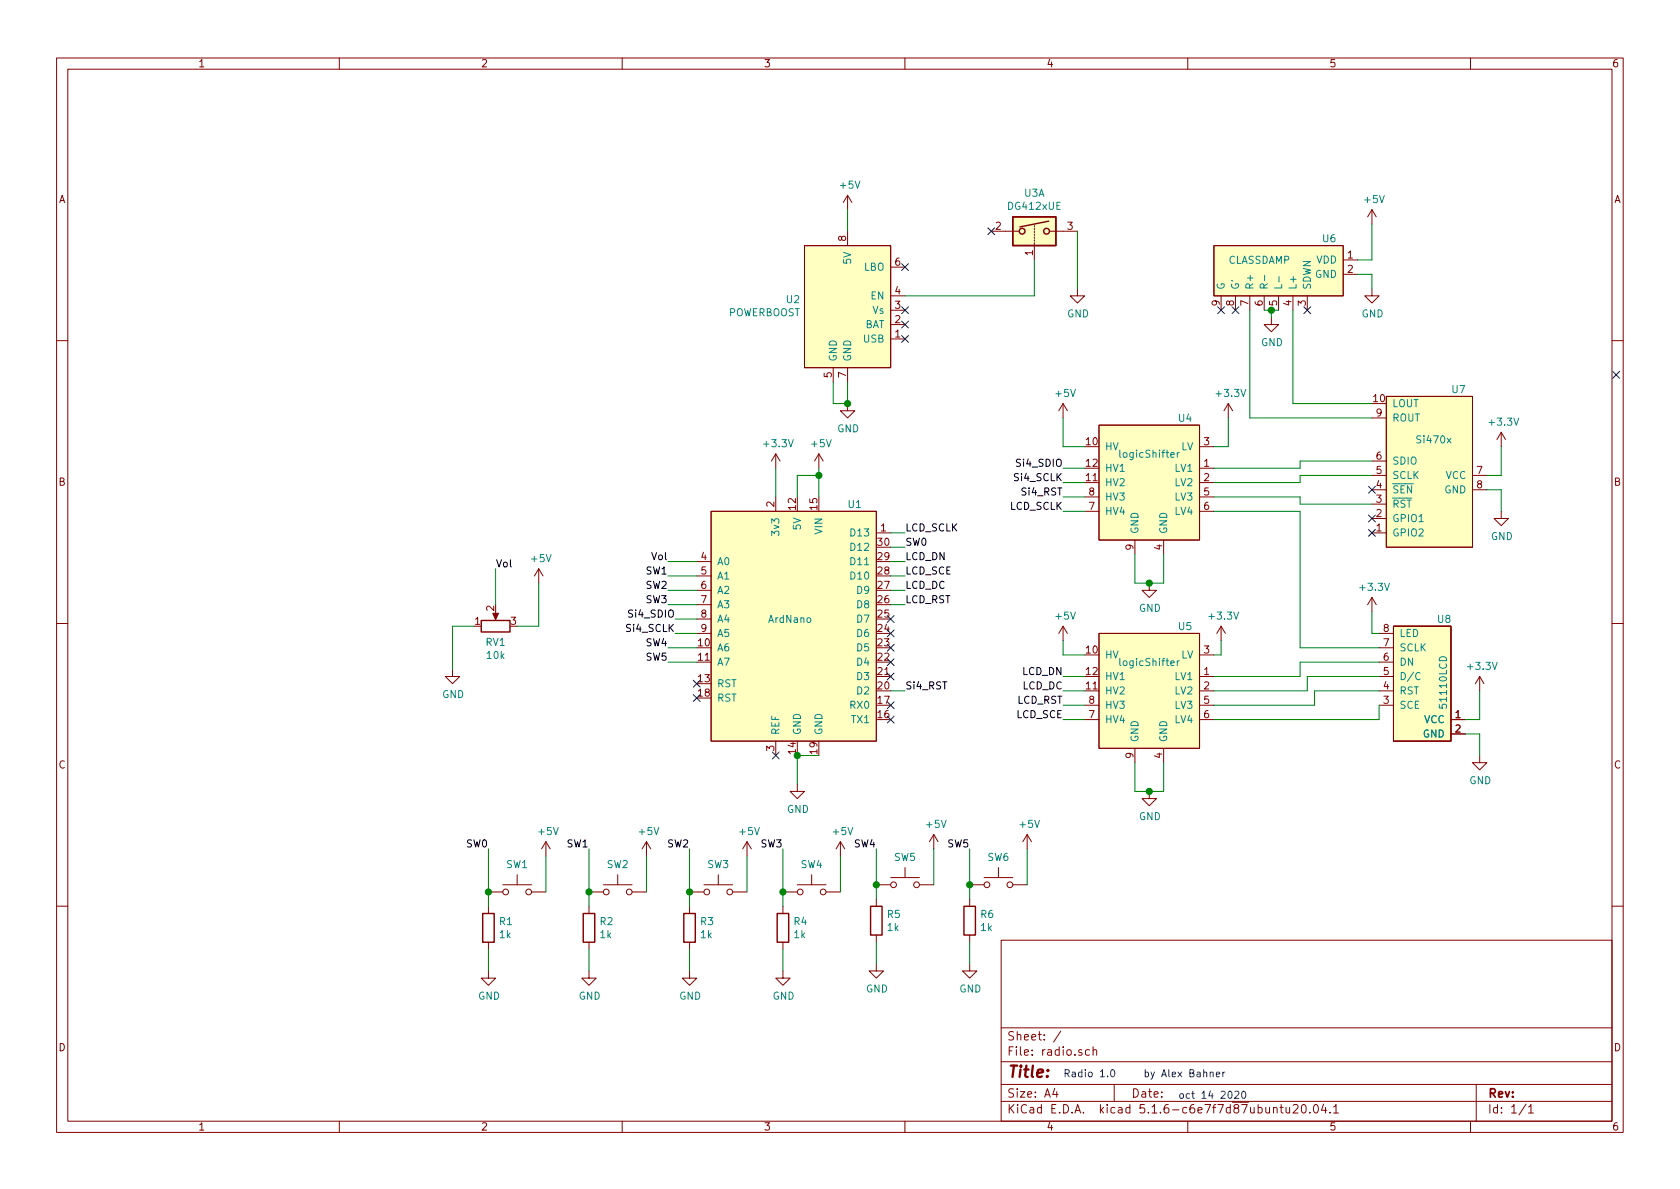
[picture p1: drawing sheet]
<svg xmlns="http://www.w3.org/2000/svg" width="297mm" height="210mm" viewBox="0 0 297 210" stroke-linecap="round" stroke-linejoin="round" font-family="sans-serif">
<g fill="none" stroke="#840000" stroke-width=".18">
<path d="M10 10.3h277v189.9h-277zM12 12.2h273v186.1h-273zM60 10.3v1.9M110 10.3v1.9M160 10.3v1.9M210 10.3v1.9M260 10.3v1.9M149.9 34.5l-.8 1.3M149.9 34.5v2.6M149.9 34.5l.7 1.3M182.9 39.9v.2M242.6 37.1l-.8 1.2"/>
<path d="M242.6 37.1v2.5M242.6 37.1l.7 1.2M142.2 43.4h15.3v21.6h-15.3zM149.9 40.9v2.5M157.5 59.9h2.5M157.5 57.4h2.5M157.5 54.9h2.5M157.5 52.3h2.5M157.5 47.2h2.5M175.3 40.9h4.8M182.9 40.4v.2M182.9 40.9v.2"/>
<path d="M182.9 41.4v.3M182.9 41.9v.3M182.9 42.4v.3M182.9 42.9v3.1M185.7 40.9h4.8M190.5 51v1.3h1.3l-1.3 1.3-1.3-1.3h1.3M214.6 43.4h22.9v8.9h-22.9zM215.9 52.3v2.6M218.4 52.3v2.6M221 52.3v2.6M223.5 52.3v2.6M224.8 56.1v1.3h1.3l-1.3 1.3-1.3-1.3h1.3"/>
<path d="M226.1 52.3v2.6M228.6 52.3v2.6M231.1 52.3v2.6M237.5 46h2.5M237.5 48.5h2.5M242.6 51v1.3h1.2l-1.2 1.3-1.3-1.3h1.3M10 60.2h2M147.3 65v2.6M149.9 71.4v1.2h1.2l-1.2 1.3-1.3-1.3h1.3M149.9 65v2.6M188 71.4v2.5M188 71.4l-.8 1.2"/>
<path d="M188 71.4l.7 1.2M194.3 75.2h17.8v20.3h-17.8zM212.1 79h2.5M217.2 71.4l-.8 1.2M217.2 71.4v2.5M217.2 71.4l.7 1.2M242.6 73.9h2.5M245.1 70.1h15.2v26.7h-15.2zM265.4 76.4l-.7 1.3M265.4 76.4v2.6M265.4 76.4l.8 1.3M285 60.2h2"/>
<path d="M123.2 99.3h2.5M125.7 90.4h29.2v40.7h-29.2zM137.2 80.3v2.5M137.2 87.9v2.5M137.2 80.3l-.8 1.2M137.2 80.3l.7 1.2M144.8 80.3l-.8 1.2M144.8 80.3v2.5M144.8 80.3l.7 1.2M154.9 94.2h2.6M191.8 87.9h2.5M191.8 90.4h2.5"/>
<path d="M200.7 95.5v2.5M205.7 95.5v2.5M212.1 82.8h2.5M212.1 85.3h2.5M212.1 87.9h2.5M212.1 90.4h2.5M242.6 94.2h2.5M242.6 91.7h2.5M242.6 89.1h2.5M242.6 86.6h2.5M242.6 84.1h2.5M242.6 81.5h2.5"/>
<path d="M260.3 86.6h2.6M260.3 84.1h2.6M265.4 90.4v1.3h1.3l-1.3 1.3-1.2-1.3h1.2M10 110.3h2M80 118.4v1.2h1.3l-1.3 1.3-1.3-1.3h1.3M87.6 108.2v1M95.2 100.6l-.7 1.2M95.2 100.6v2.5M95.2 100.6l.8 1.2M123.2 101.8h2.5M123.2 104.4h2.5M123.2 106.9h2.5"/>
<path d="M123.2 109.5h2.5M123.2 112h2.5M188 110.7l-.8 1.3M188 110.7v2.6M188 110.7l.7 1.3M194.3 112h17.8v20.3h-17.8zM203.2 103.1v1.3h1.3l-1.3 1.3-1.3-1.3h1.3M212.1 119.6h2.5M212.1 115.8h2.5M215.9 110.7v2.6M215.9 110.7l-.8 1.3M215.9 110.7l.8 1.3"/>
<path d="M242.6 105.7v2.5M242.6 105.7l-.8 1.2M242.6 105.7l.7 1.2M243.8 112h2.6M243.8 119.6h2.6M243.8 117.1h2.6M243.8 114.5h2.6M246.4 110.7h10.1v20.4h-10.1zM261.6 119.6l-.7 1.3M261.6 119.6v2.6M261.6 119.6l.8 1.3M285 110.3h2"/>
<path d="M137.2 131.1v2.5M141 138.7v1.2h1.2l-1.2 1.3-1.3-1.3h1.3M191.8 127.2h2.5M191.8 124.7h2.5M200.7 132.3v2.6M203.2 139.9v1.3h1.3l-1.3 1.3-1.3-1.3h1.3M205.7 132.3v2.6M212.1 127.2h2.5M212.1 124.7h2.5M212.1 122.2h2.5M243.8 124.7h2.6M243.8 122.2h2.6"/>
<path d="M256.5 127.2h2.6M256.5 129.8h2.6M261.6 133.6v1.3h1.3l-1.3 1.2-1.3-1.2h1.3M86.4 157.7h2.5M88.9 156.5h5.1M91.4 154.7v1.8M94 157.7h2.5M96.5 148.8l-.7 1.3M96.5 148.8v2.6M96.5 148.8l.8 1.3M104.1 157.7h2.6M106.7 156.5h5.1"/>
<path d="M109.2 154.7v1.8M111.8 157.7h2.5M114.3 148.8l-.8 1.3M114.3 148.8v2.6M114.3 148.8l.8 1.3M121.9 157.7h2.6M124.5 156.5h5M127 154.7v1.8M129.5 157.7h2.6M132.1 148.8l-.8 1.3M132.1 148.8v2.6M132.1 148.8l.7 1.3"/>
<path d="M138.4 157.7h2.6M141 156.5h5M143.5 154.7v1.8M146 157.7h2.6M148.6 148.8l-.8 1.3M148.6 148.8v2.6M148.6 148.8l.8 1.3M154.9 156.5h2.6M154.9 159v1.3M157.5 155.2h5.1M160 153.4v1.8M162.6 156.5h2.5"/>
<path d="M165.1 147.6l-.8 1.2M165.1 147.6v2.5M165.1 147.6l.8 1.2M171.4 156.5h2.6M171.4 159v1.3M174 155.2h5.1M176.5 153.4v1.8M179.1 156.5h2.5M181.6 147.6l-.8 1.2M181.6 147.6v2.5M181.6 147.6l.8 1.2M10 160.2h2"/>
<path d="M86.4 171.7v1.3h1.2l-1.2 1.2-1.3-1.2h1.3M86.4 160.3v1.2M86.4 166.6v1.3M104.1 171.7v1.3h1.3l-1.3 1.2-1.2-1.2h1.2M104.1 160.3v1.2M104.1 166.6v1.3M121.9 171.7v1.3h1.3l-1.3 1.2-1.3-1.2h1.3M121.9 160.3v1.2M121.9 166.6v1.3M138.4 171.7v1.3h1.3l-1.3 1.2-1.2-1.2h1.2M138.4 160.3v1.2M138.4 166.6v1.3"/>
<path d="M154.9 170.4v1.3h1.3l-1.3 1.3-1.2-1.3h1.2M154.9 165.3v1.3M171.4 170.4v1.3h1.3l-1.3 1.3-1.2-1.3h1.2M171.4 165.3v1.3M177 166.3h108v32h-108zM285 160.2h2M60 198.3v1.9M110 198.3v1.9M160 198.3v1.9M177 194.8h108M177 191.8h108M177 187.8h108"/>
<path d="M177 181.8h108M186.5 192.5l-.4 1h1M186.8 193v1M187.6 182.3l-1.3 2M192.6 185.7l-.4-.1-.3 .3 .1 .6 .2 .1 .4-.1M193.3 185.7l.2-.1 .3 .1 .1 .9M193.3 185.1v1.5M197 191.8v3M210 198.3v1.9M225.2 196l.2-.2 .3 .1 .1 .9M226.3 195.8h.6M226.5 195.3v1.3l.4 .2"/>
<path d="M227.4 195.8l.1 .9 .3 .1 .2-.1M228 195.8v1M228.7 195.5l.2-.2h.3l.3 .5-.9 1h.9M230.2 195.5l.4-.2a.94 .94 0 0 1 0 1.5l-.5-.3v-.6zM231.6 196.7v.1M232.4 195.4l.2-.1a.8 .8 0 0 1 .5 .8 .8 .8 0 0 1-.5 .7 1 1 0 0 1-.2-1.4zM234 195.2l-.3 1.1h.9M234.4 195.8v1M235.2 196.7v.1M235.8 195.8l.4-.5v1.5M235.8 196.8h.9M260 198.3v1.9"/>
<path d="M261 191.8v6.5M269.8 195.2l-1.2 2M270.3 195.8l.4-.5v1.5M270.3 196.8h.8"/>
<circle cx="89.4" cy="157.7" r=".51"/>
<circle cx="93.5" cy="157.7" r=".51"/>
<circle cx="107.2" cy="157.7" r=".51"/>
<circle cx="111.3" cy="157.7" r=".51"/>
<circle cx="125" cy="157.7" r=".51"/>
<circle cx="129" cy="157.7" r=".51"/>
<circle cx="141.5" cy="157.7" r=".51"/>
<circle cx="145.5" cy="157.7" r=".51"/>
<circle cx="158" cy="156.5" r=".51"/>
<circle cx="162.1" cy="156.5" r=".51"/>
<circle cx="174.5" cy="156.5" r=".51"/>
<circle cx="178.6" cy="156.5" r=".51"/>
</g>
<g fill="none" stroke="#840000" stroke-width=".25">
<path d="M179.1 38.3h7.6v5.1h-7.6zM185.4 39.1l-5.1 1M85.1 109.7h5.1v2.1h-5.1zM85.3 161.5h2.1v5.1h-2.1zM103.1 161.5h2.1v5.1h-2.1zM120.9 161.5h2v5.1h-2zM137.4 161.5h2v5.1h-2zM153.9 160.3h2.1v5h-2.1zM170.4 160.3h2.1v5h-2.1z"/>
<circle cx="180.7" cy="40.9" r=".51"/>
<circle cx="185" cy="40.9" r=".51"/>
</g>
<g fill="#ffffc2" stroke="#ffffc2" stroke-width=".18">
<path d="M125.7 90.4h29.2v40.7h-29.2z"/>
<path d="M179.1 38.3h7.6v5.1h-7.6z"/>
<path d="M245.1 70.1h15.2v26.7h-15.2z"/>
<path d="M214.6 43.4h22.9v8.9h-22.9z"/>
<path d="M142.2 43.4h15.3v21.6h-15.3z"/>
<path d="M194.3 75.2h17.8v20.3h-17.8z"/>
<path d="M246.4 110.7h10.1v20.4h-10.1z"/>
<path d="M194.3 112h17.8v20.3h-17.8z"/>
</g>
<path d="M223.6 48.7v1M226.1 48.9v1M226.6 50.3v.6h-1.3M208.2 80v.9M208.5 80l-.3 .3M208.2 116.9v.8M208.5 116.9l-.3 .2M251.1 119a.6 .6 0 0 0-.8 .5 .6 .6 0 0 0 .6 .7l.2-.1" fill="none" stroke="#008484" stroke-width=".18"/>
<path d="M87.1 108.5h1l-.5 1.1z" fill="#840000" stroke="#840000" stroke-width=".18"/>
<g fill="none" stroke="#008400" stroke-width=".18">
<path d="M149.9 37.1v3.8M242.6 39.6v6.4h-2.6M182.9 46v6.3h-22.9M190.5 40.9v10.1M221 54.9v19h21.6M223.5 54.9h2.6M224.8 54.9v1.2M228.6 54.9v16.5h14M240 48.5h2.6v2.5M147.3 67.6v3.8h2.6v-3.8M188 73.9v5.1h3.8M217.2 73.9v5.1h-2.6"/>
<path d="M265.4 79v5.1h-2.5M118.1 99.3h5.1M137.2 82.8v5.1M144.8 82.8v5.1M144.8 84.1h-3.8v3.8M157.5 96.8h2.5M157.5 99.3h2.5M157.5 94.2h2.5M188 90.4h3.8M188 82.8h3.8M188 85.3h3.8M188 87.9h3.8"/>
<path d="M200.7 98v5.1h5v-5.1M214.6 90.4h15.3v24.1h13.9M214.6 87.9h15.3v1.2h12.7M242.6 81.5h-12.7v1.3h-15.3M242.6 84.1h-12.7v1.2h-15.3M262.9 86.6h2.5v3.8M83.8 110.7h-3.8v7.7M87.6 100.6v6.3M95.2 103.1v7.6h-3.8M118.1 114.5h5.1M118.1 117.1h5.1M118.1 101.8h5.1"/>
<path d="M118.1 104.4h5.1M118.1 106.9h5.1M119.4 109.5h3.8M119.4 112h3.8M157.5 101.8h2.5M157.5 104.4h2.5M157.5 106.9h2.5M188 119.6h3.8M188 113.3v2.5h3.8M215.9 113.3v2.5h-1.3M242.6 108.2v3.8h1.2M243.8 117.1h-13.9v2.5h-15.3"/>
<path d="M243.8 119.6h-12.7v2.6h-16.5M144.8 133.6h-3.8v5.1M157.5 122.2h2.5M188 127.2h3.8M188 124.7h3.8M188 122.2h3.8M200.7 134.9v5h5v-5M243.8 124.7v2.5h-29.2M243.8 122.2h-11.4v2.5h-17.8M259.1 129.8h2.5v3.8M261.6 122.2v5h-2.5M86.4 150.1v10.2"/>
<path d="M96.5 151.4v6.3M104.1 150.1v10.2M114.3 151.4v6.3M121.9 150.1v10.2M132.1 151.4v6.3M138.4 150.1v10.2M148.6 151.4v6.3M154.9 150.1v8.9M165.1 150.1v6.4M171.4 150.1v8.9M181.6 150.1v6.4M86.4 167.9v3.8"/>
<path d="M104.1 167.9v3.8M121.9 167.9v3.8M138.4 167.9v3.8M154.9 166.6v3.8M171.4 166.6v3.8"/>
</g>
<g fill="none" stroke="#0000c2" stroke-width=".18">
<path d="M196.5 189.3l.2-.2a.67 .67 0 0 1 .4 .7 .67 .67 0 0 1-.4 .6l-.3-.2v-.3zM210.4 189.8l.5-.1 .2-.2-.1-.2-.6-.2v1.3h.5l.2-.1v-.3l-.3-.2M211.7 189.6h.5v.8M212.2 189.9h-.4l-.2 .2 .1 .3h.5M212.8 189.7l.2-.1h.3l.1 .8M212.8 189.1v1.3M214 189.7l.1-.1h.4v.8M214 189.6v.8M215.1 190l.6-.1-.1-.3h-.4l-.1 .2v.6h.5M216.2 189.6v.8M216.6 189.6l-.4 .2M218.3 193.1l.5-.1 .2 .1v.2v.2l-.7 .7h.7"/>
<path d="M219.7 193.1l.1-.1a.67 .67 0 0 1 .5 .6 .67 .67 0 0 1-.5 .6l-.2-.2-.1-.3z"/>
</g>
<g fill="#008400" stroke="#008400" stroke-width=".25">
<circle cx="154.9" cy="156.5" r=".51"/>
<circle cx="224.8" cy="54.9" r=".51"/>
<circle cx="149.9" cy="71.4" r=".51"/>
<circle cx="203.2" cy="139.9" r=".51"/>
<circle cx="203.2" cy="103.1" r=".51"/>
<circle cx="141" cy="133.6" r=".51"/>
<circle cx="144.8" cy="84.1" r=".51"/>
<circle cx="138.4" cy="157.7" r=".51"/>
<circle cx="121.9" cy="157.7" r=".51"/>
<circle cx="86.4" cy="157.7" r=".51"/>
<circle cx="171.5" cy="156.5" r=".51"/>
<circle cx="104.1" cy="157.7" r=".51"/>
</g>
<g fill="none" stroke="#000084" stroke-width=".18">
<path d="M159.4 46.6l1.2 1.2M159.4 59.3l1.2 1.2M159.4 56.8l1.2 1.2M159.4 54.2l1.2 1.3M160.6 46.6l-1.2 1.2M160.6 59.3l-1.2 1.2M160.6 56.8l-1.2 1.2M160.6 54.2l-1.2 1.3M174.7 40.3l1.2 1.2M175.9 40.3l-1.2 1.2M215.3 54.2l1.2 1.3M216.5 54.2l-1.2 1.3"/>
<path d="M217.8 54.2l1.2 1.3M219 54.2l-1.2 1.3M230.5 54.2l1.2 1.3M231.7 54.2l-1.2 1.3M285.1 65.7l1.3 1.2M286.4 65.7l-1.3 1.2M242 93.6l1.2 1.2M242 91.1l1.2 1.2M242 86l1.2 1.2M243.2 93.6l-1.2 1.2M243.2 91.1l-1.2 1.2M243.2 86l-1.2 1.2"/>
<path d="M156.9 119l1.2 1.2M156.9 116.5l1.2 1.2M156.9 113.9l1.2 1.3M156.9 111.4l1.2 1.2M156.9 108.9l1.2 1.2M158.1 119l-1.2 1.2M158.1 116.5l-1.2 1.2M158.1 113.9l-1.2 1.3M158.1 111.4l-1.2 1.2M158.1 108.9l-1.2 1.2M122.6 120.3l1.2 1.2M122.6 122.8l1.2 1.2"/>
<path d="M123.8 120.3l-1.2 1.2M123.8 122.8l-1.2 1.2M136.6 133l1.2 1.2M137.8 133l-1.2 1.2M156.9 126.6l1.2 1.3M156.9 124.1l1.2 1.2M158.1 126.6l-1.2 1.3M158.1 124.1l-1.2 1.2"/>
</g>
<text font-size="2.8" fill="#840000" x="178" y="190.5">Title:</text>
<g font-size="2.1" fill="#840000">
<text x="178" y="184">Sheet: /</text>
<text x="178" y="186.7">File: radio.sch</text>
<text x="178" y="196.9">KiCad E.D.A. kicad 5.1.6-c6e7f7d87ubuntu20.04.1</text>
<text x="178" y="194.1">Size: A4</text>
<text x="200" y="194.1">Date:</text>
<text x="263" y="194.1">Rev:</text>
<text x="263" y="196.9">Id: 1/1</text>
</g>
<g font-size="1.8" fill="#840000">
<text x="35" y="11.9">1</text>
<text x="85" y="11.9">2</text>
<text x="135" y="11.9">3</text>
<text x="185" y="11.9">4</text>
<text x="235" y="11.9">5</text>
<text x="285" y="11.9">6</text>
<text x="10.4" y="35.9">A</text>
<text x="285.4" y="35.9">A</text>
<text x="176" y="40.6">2</text>
<text x="188.7" y="40.6">3</text>
<text x="149.6" y="42.6" transform="rotate(-90 149.6 42.6)">8</text>
<text x="158.3" y="47">6</text>
<text x="182.6" y="45.2" transform="rotate(-90 182.6 45.2)">1</text>
<text x="238.3" y="45.7">1</text>
<text x="158.3" y="52.1">4</text>
<text x="238.3" y="48.3">2</text>
<text x="158.3" y="59.7">1</text>
<text x="158.3" y="57.1">2</text>
<text x="158.3" y="54.6">3</text>
<text x="215.6" y="54.1" transform="rotate(-90 215.6 54.1)">9</text>
<text x="218.2" y="54.1" transform="rotate(-90 218.2 54.1)">8</text>
<text x="220.7" y="54.1" transform="rotate(-90 220.7 54.1)">7</text>
<text x="223.3" y="54.1" transform="rotate(-90 223.3 54.1)">6</text>
<text x="225.8" y="54.1" transform="rotate(-90 225.8 54.1)">5</text>
<text x="228.3" y="54.1" transform="rotate(-90 228.3 54.1)">4</text>
<text x="230.9" y="54.1" transform="rotate(-90 230.9 54.1)">3</text>
<text x="147.1" y="66.8" transform="rotate(-90 147.1 66.8)">5</text>
<text x="149.6" y="66.8" transform="rotate(-90 149.6 66.8)">7</text>
<text x="242.9" y="71.1">10</text>
<text x="243.4" y="73.7">9</text>
<text x="192.1" y="78.7">10</text>
<text x="192.1" y="82.5">12</text>
<text x="212.9" y="82.5">1</text>
<text x="212.9" y="78.7">3</text>
<text x="243.4" y="83.8">5</text>
<text x="243.4" y="81.3">6</text>
<text x="261.1" y="83.8">7</text>
<text x="10.4" y="85.9">B</text>
<text x="136.9" y="89.6" transform="rotate(-90 136.9 89.6)">2</text>
<text x="192.1" y="85.1">11</text>
<text x="192.6" y="87.6">8</text>
<text x="212.9" y="85.1">2</text>
<text x="212.9" y="87.6">5</text>
<text x="243.4" y="88.9">3</text>
<text x="243.4" y="86.4">4</text>
<text x="261.1" y="86.4">8</text>
<text x="285.4" y="85.9">B</text>
<text x="140.7" y="90.1" transform="rotate(-90 140.7 90.1)">12</text>
<text x="144.5" y="90.1" transform="rotate(-90 144.5 90.1)">15</text>
<text x="155.7" y="94">1</text>
<text x="192.6" y="90.2">7</text>
<text x="212.9" y="90.2">6</text>
<text x="243.4" y="94">1</text>
<text x="243.4" y="91.4">2</text>
<text x="124" y="99.1">4</text>
<text x="124" y="101.6">5</text>
<text x="155.2" y="101.6">28</text>
<text x="155.2" y="99.1">29</text>
<text x="155.2" y="96.5">30</text>
<text x="200.4" y="97.3" transform="rotate(-90 200.4 97.3)">9</text>
<text x="205.5" y="97.3" transform="rotate(-90 205.5 97.3)">4</text>
<text x="124" y="104.1">6</text>
<text x="124" y="106.7">7</text>
<text x="155.2" y="106.7">26</text>
<text x="155.2" y="104.1">27</text>
<text x="84" y="110.5">1</text>
<text x="87.4" y="108" transform="rotate(-90 87.4 108)">2</text>
<text x="90.3" y="110.5">3</text>
<text x="124" y="109.2">8</text>
<text x="124" y="111.8">9</text>
<text x="155.2" y="111.8">24</text>
<text x="155.2" y="109.2">25</text>
<text x="244.6" y="111.8">8</text>
<text x="123.5" y="114.3">10</text>
<text x="123.5" y="116.8">11</text>
<text x="155.2" y="119.4">21</text>
<text x="155.2" y="116.8">22</text>
<text x="155.2" y="114.3">23</text>
<text x="192.1" y="115.6">10</text>
<text x="192.1" y="119.4">12</text>
<text x="212.9" y="119.4">1</text>
<text x="212.9" y="115.6">3</text>
<text x="244.6" y="119.4">5</text>
<text x="244.6" y="116.8">6</text>
<text x="244.6" y="114.3">7</text>
<text x="123.5" y="120.6">13</text>
<text x="123.5" y="123.2">18</text>
<text x="155.2" y="124.5">17</text>
<text x="155.2" y="121.9">20</text>
<text x="192.1" y="121.9">11</text>
<text x="192.6" y="124.5">8</text>
<text x="212.9" y="121.9">2</text>
<text x="212.9" y="124.5">5</text>
<text x="244.6" y="124.5">3</text>
<text x="244.6" y="121.9">4</text>
<text x="155.2" y="127">16</text>
<text x="192.6" y="127">7</text>
<text x="212.9" y="127">6</text>
<text x="257.3" y="127">1</text>
<text x="257.3" y="129.5">2</text>
<text x="10.4" y="135.9">C</text>
<text x="136.9" y="132.8" transform="rotate(-90 136.9 132.8)">3</text>
<text x="140.7" y="133.3" transform="rotate(-90 140.7 133.3)">14</text>
<text x="144.5" y="133.3" transform="rotate(-90 144.5 133.3)">19</text>
<text x="200.4" y="134.1" transform="rotate(-90 200.4 134.1)">9</text>
<text x="205.5" y="134.1" transform="rotate(-90 205.5 134.1)">4</text>
<text x="285.4" y="135.9">C</text>
<text x="10.4" y="185.9">D</text>
<text x="285.4" y="185.9">D</text>
<text x="35" y="199.9">1</text>
<text x="85" y="199.9">2</text>
<text x="135" y="199.9">3</text>
<text x="185" y="199.9">4</text>
<text x="235" y="199.9">5</text>
<text x="285" y="199.9">6</text>
</g>
<g font-size="1.8" fill="#008484">
<text x="148.6" y="33.4">+5V</text>
<text x="181.1" y="34.8">U3A</text>
<text x="241.4" y="35.9">+5V</text>
<text x="178.4" y="37.1">DG412xUE</text>
<text x="150.5" y="46.6" transform="rotate(-90 150.5 46.6)">5V</text>
<text x="152.7" y="47.9">LBO</text>
<text x="217.1" y="46.7">CLASSDAMP</text>
<text x="232.7" y="46.6">VDD</text>
<text x="233.9" y="42.8">U6</text>
<text x="139.1" y="53.6">U2</text>
<text x="154" y="53">EN</text>
<text x="216.5" y="51.3" transform="rotate(-90 216.5 51.3)">G</text>
<text x="219.1" y="51.3" transform="rotate(-90 219.1 51.3)">G'</text>
<text x="221.6" y="51.3" transform="rotate(-90 221.6 51.3)">R+</text>
<text x="224.2" y="51.3" transform="rotate(-90 224.2 51.3)">R-</text>
<text x="229.2" y="51.3" transform="rotate(-90 229.2 51.3)">L+</text>
<text x="231.8" y="51.3" transform="rotate(-90 231.8 51.3)">SDWN</text>
<text x="232.5" y="49.1">GND</text>
<text x="128.7" y="55.9">POWERBOOST</text>
<text x="152.8" y="58">BAT</text>
<text x="154.3" y="55.5">Vs</text>
<text x="188.7" y="56.1">GND</text>
<text x="240.7" y="56.1">GND</text>
<text x="148" y="64" transform="rotate(-90 148 64)">GND</text>
<text x="150.5" y="64" transform="rotate(-90 150.5 64)">GND</text>
<text x="152.7" y="60.6">USB</text>
<text x="223" y="61.2">GND</text>
<text x="186.7" y="70.2">+5V</text>
<text x="215.2" y="70.2">+3.3V</text>
<text x="256.8" y="69.5">U7</text>
<text x="148" y="76.4">GND</text>
<text x="208.4" y="74.6">U4</text>
<text x="246.1" y="72">LOUT</text>
<text x="246.1" y="74.5">ROUT</text>
<text x="263.5" y="75.3">+3.3V</text>
<text x="135.2" y="79.1">+3.3V</text>
<text x="143.6" y="79.1">+5V</text>
<text x="195.3" y="79.6">HV</text>
<text x="195.3" y="83.4">HV1</text>
<text x="198.3" y="80.9">logicShifter</text>
<text x="207.8" y="83.4">LV1</text>
<text x="208.8" y="79.6">LV</text>
<text x="246.1" y="82.2">SDIO</text>
<text x="250.7" y="78.4">Si470x</text>
<text x="150" y="89.8">U1</text>
<text x="195.3" y="86">HV2</text>
<text x="195.3" y="88.5">HV3</text>
<text x="207.8" y="86">LV2</text>
<text x="207.8" y="88.5">LV3</text>
<text x="246.1" y="89.8">RST</text>
<text x="246.1" y="87.2">SEN</text>
<text x="246.1" y="84.7">SCLK</text>
<text x="255.4" y="87.2">GND</text>
<text x="255.6" y="84.7">VCC</text>
<text x="137.8" y="94.4" transform="rotate(-90 137.8 94.4)">3v3</text>
<text x="141.6" y="93.6" transform="rotate(-90 141.6 93.6)">5V</text>
<text x="145.4" y="94.4" transform="rotate(-90 145.4 94.4)">VIN</text>
<text x="150.7" y="94.9">D13</text>
<text x="195.3" y="91.1">HV4</text>
<text x="201.3" y="94.5" transform="rotate(-90 201.3 94.5)">GND</text>
<text x="206.4" y="94.5" transform="rotate(-90 206.4 94.5)">GND</text>
<text x="207.8" y="91.1">LV4</text>
<text x="246.1" y="94.9">GPIO2</text>
<text x="246.1" y="92.3">GPIO1</text>
<text x="263.6" y="95.5">GND</text>
<text x="94" y="99.4">+5V</text>
<text x="126.7" y="99.9">A0</text>
<text x="150.7" y="99.9">D11</text>
<text x="150.7" y="97.4">D12</text>
<text x="126.7" y="102.5">A1</text>
<text x="126.7" y="105">A2</text>
<text x="126.7" y="107.6">A3</text>
<text x="150.7" y="102.5">D10</text>
<text x="151.7" y="107.6">D8</text>
<text x="151.7" y="105">D9</text>
<text x="240.6" y="104.5">+3.3V</text>
<text x="126.7" y="110.1">A4</text>
<text x="126.7" y="112.6">A5</text>
<text x="136" y="110.2">ArdNano</text>
<text x="151.7" y="112.6">D6</text>
<text x="151.7" y="110.1">D7</text>
<text x="186.7" y="109.6">+5V</text>
<text x="201.4" y="108.2">GND</text>
<text x="208.4" y="111.4">U5</text>
<text x="213.9" y="109.6">+3.3V</text>
<text x="247.4" y="112.6">LED</text>
<text x="254.2" y="110.2">U8</text>
<text x="85.9" y="114.2">RV1</text>
<text x="86.2" y="116.5">10k</text>
<text x="126.7" y="115.2">A6</text>
<text x="126.7" y="117.7">A7</text>
<text x="151.7" y="117.7">D4</text>
<text x="151.7" y="115.2">D5</text>
<text x="195.3" y="116.5">HV</text>
<text x="198.3" y="117.8">logicShifter</text>
<text x="208.8" y="116.5">LV</text>
<text x="247.4" y="117.7">DN</text>
<text x="247.4" y="115.2">SCLK</text>
<text x="259.7" y="118.5">+3.3V</text>
<text x="78.2" y="123.4">GND</text>
<text x="126.7" y="121.5">RST</text>
<text x="126.7" y="124.1">RST</text>
<text x="150.5" y="125.3">RX0</text>
<text x="151.7" y="122.8">D2</text>
<text x="151.7" y="120.3">D3</text>
<text x="195.3" y="122.8">HV2</text>
<text x="195.3" y="120.3">HV1</text>
<text x="195.3" y="125.3">HV3</text>
<text x="207.8" y="120.3">LV1</text>
<text x="207.8" y="122.8">LV2</text>
<text x="207.8" y="125.3">LV3</text>
<text x="247.4" y="125.3">SCE</text>
<text x="247.4" y="122.8">RST</text>
<text x="247.4" y="120.3">D/C</text>
<text x="255.8" y="125" transform="rotate(-90 255.8 125)">51110LCD</text>
<text x="137.8" y="130" transform="rotate(-90 137.8 130)">REF</text>
<text x="141.6" y="130" transform="rotate(-90 141.6 130)">GND</text>
<text x="145.4" y="130" transform="rotate(-90 145.4 130)">GND</text>
<text x="150.7" y="127.9">TX1</text>
<text x="195.3" y="127.9">HV4</text>
<text x="201.3" y="131.3" transform="rotate(-90 201.3 131.3)">GND</text>
<text x="206.4" y="131.3" transform="rotate(-90 206.4 131.3)">GND</text>
<text x="207.8" y="127.9">LV4</text>
<text x="251.6" y="130.4">GND</text>
<text x="251.8" y="127.9">VCC</text>
<text x="139.1" y="143.8">GND</text>
<text x="259.8" y="138.7">GND</text>
<text x="95.3" y="147.7">+5V</text>
<text x="113.1" y="147.7">+5V</text>
<text x="130.9" y="147.7">+5V</text>
<text x="147.4" y="147.7">+5V</text>
<text x="163.9" y="146.4">+5V</text>
<text x="180.4" y="146.4">+5V</text>
<text x="201.4" y="145">GND</text>
<text x="89.5" y="153.5">SW1</text>
<text x="107.3" y="153.5">SW2</text>
<text x="125.1" y="153.5">SW3</text>
<text x="141.6" y="153.5">SW4</text>
<text x="158.1" y="152.2">SW5</text>
<text x="174.6" y="152.2">SW6</text>
<text x="88.3" y="163.6">R1</text>
<text x="88.4" y="165.9">1k</text>
<text x="106.1" y="163.6">R2</text>
<text x="106.1" y="165.9">1k</text>
<text x="123.9" y="163.6">R3</text>
<text x="123.9" y="165.9">1k</text>
<text x="140.4" y="163.6">R4</text>
<text x="140.4" y="165.9">1k</text>
<text x="156.9" y="162.3">R5</text>
<text x="156.9" y="164.6">1k</text>
<text x="173.4" y="162.3">R6</text>
<text x="173.5" y="164.6">1k</text>
<text x="84.5" y="176.8">GND</text>
<text x="102.3" y="176.8">GND</text>
<text x="120.1" y="176.8">GND</text>
<text x="136.6" y="176.8">GND</text>
<text x="153.1" y="175.5">GND</text>
<text x="169.6" y="175.5">GND</text>
</g>
<g font-size="1.8">
<text x="180" y="82.5">Si4_SDIO</text>
<text x="179.5" y="85.1">Si4_SCLK</text>
<text x="180.8" y="87.6">Si4_RST</text>
<text x="160" y="94">LCD_SCLK</text>
<text x="178.5" y="90.2">LCD_SCLK</text>
<text x="87.6" y="100.3">Vol</text>
<text x="114.3" y="101.6">SW1</text>
<text x="115.4" y="99.1">Vol</text>
<text x="160" y="99.1">LCD_DN</text>
<text x="160" y="101.6">LCD_SCE</text>
<text x="160" y="96.5">SW0</text>
<text x="114.3" y="106.7">SW3</text>
<text x="114.3" y="104.1">SW2</text>
<text x="160" y="104.1">LCD_DC</text>
<text x="160" y="106.7">LCD_RST</text>
<text x="110.9" y="111.8">Si4_SCLK</text>
<text x="111.4" y="109.2">Si4_SDIO</text>
<text x="114.3" y="116.8">SW5</text>
<text x="114.3" y="114.3">SW4</text>
<text x="180.8" y="119.4">LCD_DN</text>
<text x="160" y="121.9">Si4_RST</text>
<text x="179.8" y="124.5">LCD_RST</text>
<text x="180.8" y="121.9">LCD_DC</text>
<text x="179.7" y="127">LCD_SCE</text>
<text x="82.5" y="149.9">SW0</text>
<text x="100.3" y="149.9">SW1</text>
<text x="118.1" y="149.9">SW2</text>
<text x="134.6" y="149.9">SW3</text>
<text x="151.1" y="149.9">SW4</text>
<text x="167.6" y="149.9">SW5</text>
</g>
<g font-size="1.8" fill="#0000c2">
<text x="188" y="190.5">Radio 1.0</text>
<text x="198" y="190.5">by Alex Bahner</text>
<text x="208.3" y="194.3">oct 14 2020</text>
</g>
</svg>
